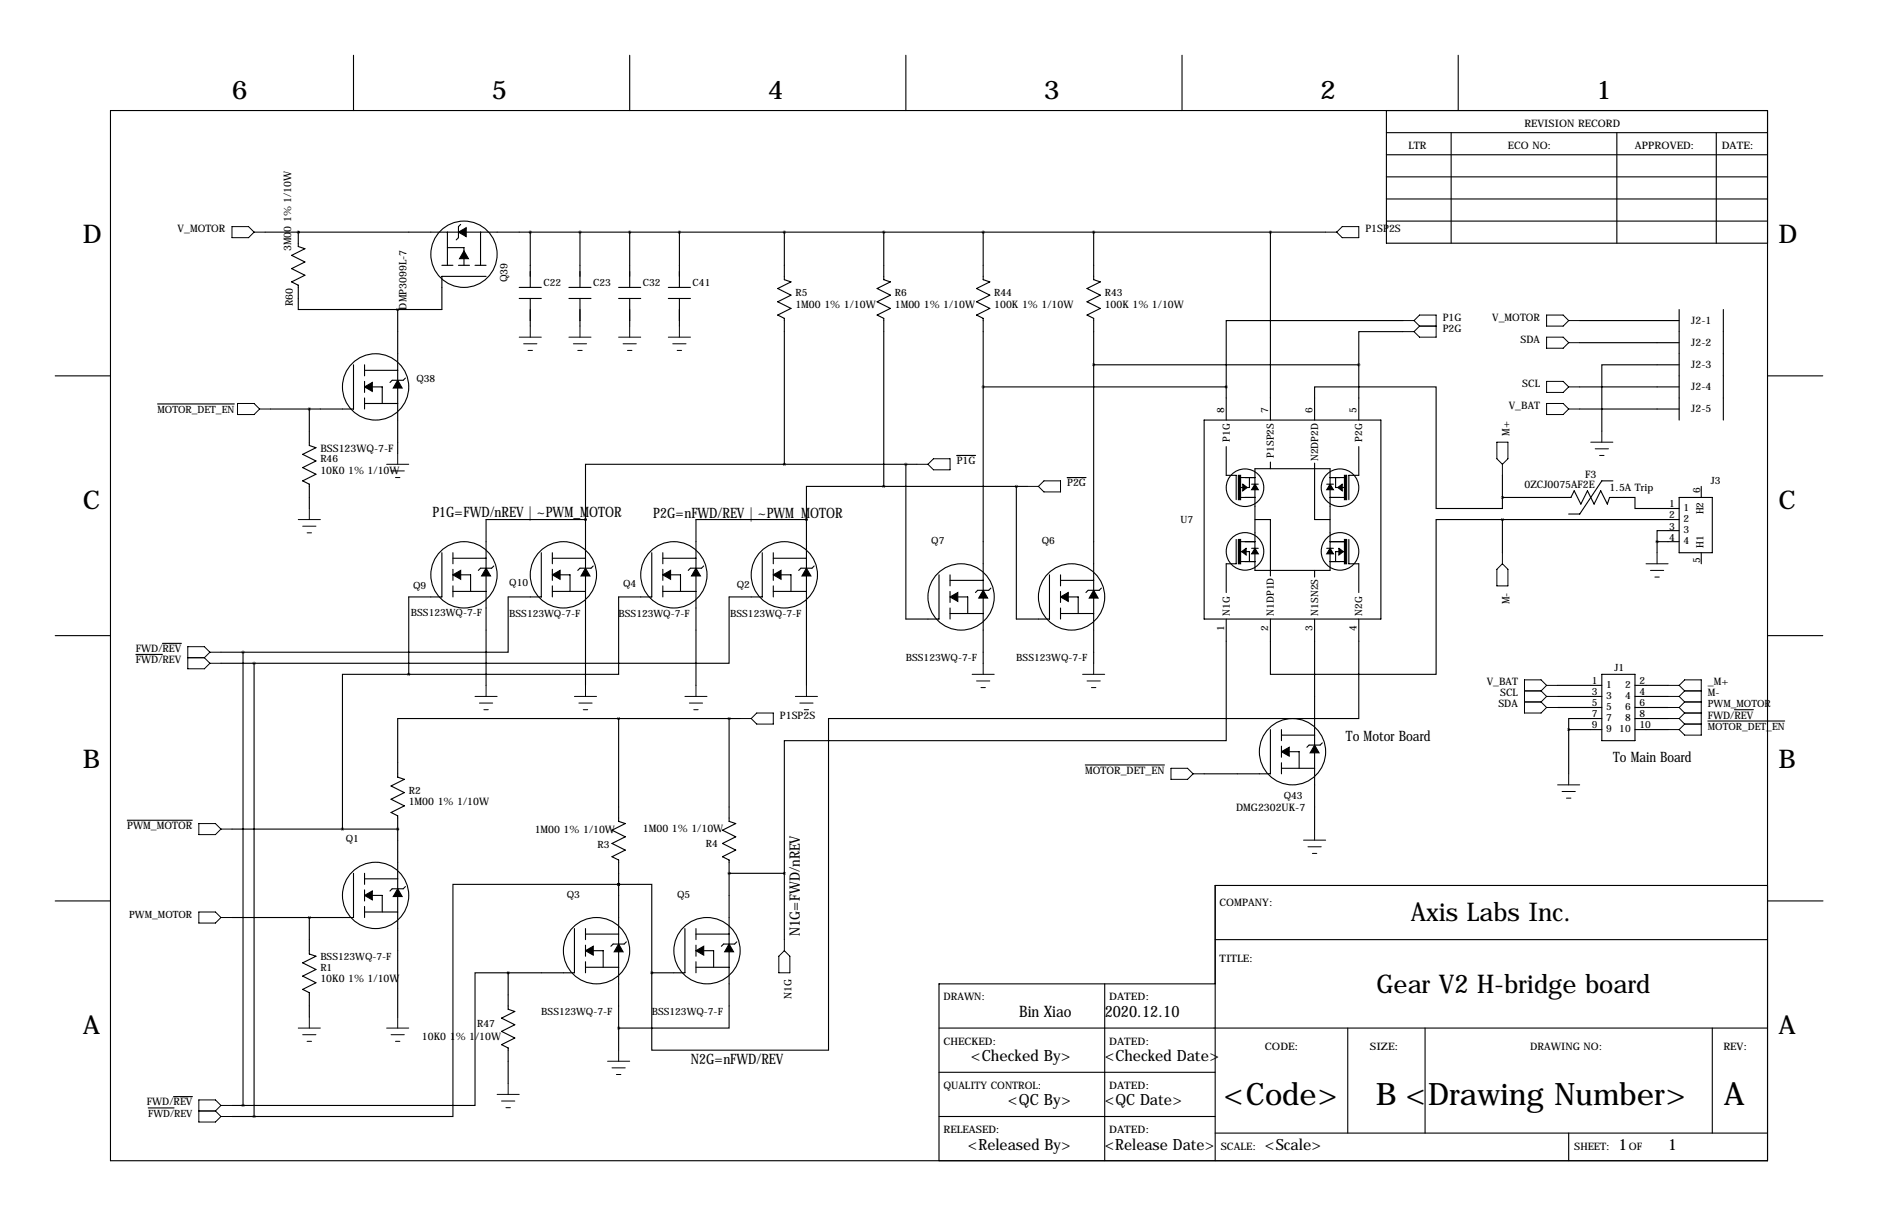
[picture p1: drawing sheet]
<svg xmlns="http://www.w3.org/2000/svg" width="432mm" height="279mm" viewBox="0 0 432 279" stroke-linecap="round" stroke-linejoin="round" font-family="sans-serif">
<g fill="none" stroke="#000" stroke-width=".25">
<path d="M81.3 12.7v12.7M144.8 12.7v12.7M208.3 12.7v12.7M271.8 12.7v12.7M335.3 12.7v12.7M25.4 25.4h381v241.3h-381zM318.8 30.5h87.6M318.8 35.6h87.6M318.8 25.4v30.5h87.6M333.7 30.5v25.4M371.8 30.5v25.4M394.6 30.5v25.4"/>
<path d="M61 53.3h243.8M68.6 53.3h.1M68.6 53.3v3.3l1.5 .6-3 1.5 3 1.5-3 1.5 3 1.5-3 1.6 1.5 .7v5.6h22.8M102.9 53.3v7.7M102.9 56.9h3.8v4.1M105.9 51.6l-.5 .5v2.5l-.5 .5M110.5 53.3v7.7M121.9 53.3v12.7M133.3 53.3v12.7M144.8 53.3v12.7M156.2 53.3v12.7M180.3 53.3v11l1.6 .5-3.1 1.5 3.1 1.5-3.1 1.5 3.1 1.6-3.1 1.5 1.5 .8v33.5"/>
<path d="M203.2 53.3v11l1.5 .5-3 1.5 3 1.5-3 1.5 3 1.6-3 1.5 1.5 .8v38.6M226.1 53.3v11l1.5 .5-3.1 1.5 3.1 1.5-3.1 1.5 3.1 1.6-3.1 1.5 1.6 .8v79.2M251.5 53.3v11l1.5 .5-3.1 1.5 3.1 1.5-3.1 1.5 3.1 1.6-3.1 1.5 1.6 .8v79.2M292.1 53.3v43.2M318.8 45.7h87.6M318.8 50.8h87.6M318.8 40.6h87.6M91.4 71.1v33M101.6 61h2.5M105.4 61h2.5M109.2 61h2.6M111.8 63.5h-10.2v7.6h-10.2"/>
<path d="M119.4 66h5.1M119.4 68.6h5.1M121.9 68.6v6.3M130.8 66h5.1M130.8 68.6h5.1M133.3 68.6v6.3M142.2 66h5.1M142.2 68.6h5.1M144.8 68.6v6.3M153.7 66h5M153.7 68.6h5M156.2 68.6v6.3"/>
<path d="M322.6 76.2h-10.2v7.6M322.6 73.7h-40.7v15.2M363.2 73.7h22.9M363.2 78.7h22.9M386.1 71.1v25.4M396.2 71.1v25.4M12.7 86.4h12.7M36.2 92.8h17.7M71.1 94v8.4l1.5 .5-3 1.5 3 1.5-3 1.5 3 1.6-3 1.5 1.5 .8v5.5M81.3 83.8v10.2h-19.1M83.8 83.8v2.6M83.8 87.6v2.6"/>
<path d="M83.8 91.4v2.6M83.8 92.7h7.6M83.8 85.1h7.6M85.6 88.9h2.3v3.8M93.2 86.9l-.5 .5h-2.5l-.5 .5M226.1 88.9h55.8M251.5 83.8h60.9M276.9 96.5h40.6v45.7h-40.6zM281.9 88.9v7.6M302.3 96.5v-7.6h27.9v27.9h15.2v-2.5M312.4 83.8v12.7M363.2 94h22.9"/>
<path d="M363.2 88.9h22.9M386.1 83.8h-17.8v15.3M406.4 86.4h12.7M134.6 119.4h.1M134.6 119.4h-22.8v38.1M134.6 119.4v38.1M180.3 106.7h-45.7v12.7M180.3 106.7h30.5M185.4 119.4h.1M185.4 119.4h-25.4v38.1M185.4 119.4v38.1M203.2 111.8h-17.8v7.6"/>
<path d="M203.2 111.8h33M208.3 106.7v35.5h7.6v-10.1M220 104.6h4.3M233.7 111.8v30.4h7.6v-10.1M245.4 109.7h4.3M281.9 102.6v6.6h2.3v5.6M285.2 109.7h3.3M285.2 114.3h3.3M287.3 109.7v2.3h-2.1M287.8 111.3h1.5M288.5 107.7h17.3v23.4h-17.3zM288.5 119.4h3.6v12.9"/>
<path d="M292.1 106.2v1.5M302.3 106.4v13h3.5M305.1 111.3h1.5M305.8 109.7h3.3M305.8 114.3h3.3M307.1 109.7v2.3h2M312.4 102.6v6.6h-2.3v5.6M345.4 119.4h-15.2v35.5h-38.1v-12.7M345.4 114.3h15.8l.7-1.5 1.6 3 1.5-3 1.5 3 1.5-3 1.6 3 .5-1.5h5.8v2.5h10.2M345.4 119.4h40.7M345.4 109.2v5.1M345.4 119.4v7.6"/>
<path d="M370.8 110.5h-2.5l-5.1 7.6h-2.5M386.1 114.3h7.6v12.7h-7.6zM391.2 111.8v2.5M101.6 127v10.2h-7.6v17.7M104.1 135.9h7.7M104.1 128.3h7.7M104.1 127v2.5M104.1 130.8v2.5M104.1 134.6v2.6M105.9 132.1h2.3v3.8M113.5 130l-.5 .6h-2.5l-.5 .5M124.5 127v10.2h-7.7v12.7h-60.9"/>
<path d="M127 127v2.5M127 130.8v2.5M127 134.6v2.6M127 135.9h7.6M127 128.3h7.6M128.8 132.1h2.3v3.8M136.4 130l-.5 .6h-2.6l-.5 .5M149.9 127v10.2h-7.7v17.7h-48.2M152.4 135.9h7.6M152.4 128.3h7.6M152.4 127v2.5M152.4 130.8v2.5"/>
<path d="M152.4 134.6v2.6M154.2 132.1h2.3v3.8M161.8 130l-.5 .6h-2.6l-.5 .5M175.3 127v10.2h-7.7v15.2h-109.2M177.8 135.9h7.6M177.8 128.3h7.6M177.8 127v2.5M177.8 130.8v2.5M177.8 134.6v2.6M179.6 132.1h2.3v3.8M187.2 130l-.5 .6h-2.6l-.5 .5M218.4 133.3h7.7"/>
<path d="M218.4 132.1v2.5M218.4 135.9v2.5M218.4 139.7v2.5M220.2 137.2h2.3v3.8M227.8 135.1l-.5 .5h-2.5l-.5 .5M243.8 132.1v2.5M243.8 135.9v2.5M243.8 139.7v2.5M243.8 133.3h7.7M245.6 137.2h2.3v3.8M253.2 135.1l-.5 .5h-2.5l-.5 .5M284.2 124v5.5h-2.3v6.6"/>
<path d="M285.2 124.5h3.3M285.2 129h3.3M285.2 126.7h2.1v2.3M287.8 126h1.5M302.3 131.1v1.5M305.1 126h1.5M305.8 124.5h3.3M305.8 129h3.3M309.1 126.7h-2v2.3M310.1 124v5.5h2.3v6.6M381 124.5h5.1M381 124.5v2.5"/>
<path d="M386.1 121.9h-5.1v2.6M391.2 127v2.5M12.7 146h12.7M31.2 150.4h6.2M37.4 147.8h4.3M50.8 149.9h5.1M50.8 152.4h7.6M55.9 149.9v104.1M58.4 152.4v104.1M94 154.9h-15.3v35.6M218.4 141h7.7M243.8 141h7.7"/>
<path d="M281.9 142.2v28h-101.6v30.5M302.3 142.2v48.3M312.4 142.2v22.9h-121.9v76.2h-40.6v-17.8M358.1 157.5h10.2M368.3 154.9h7.6v15.3h-7.6zM375.9 157.5h7.6M406.4 146h12.7M142.2 165.1h-50.8v13.5l1.6 .5-3.1 1.5 3.1 1.5-3.1 1.5 3.1 1.6-3.1 1.5 1.5 .8v46.2M142.2 165.1h28M142.2 165.1v23.6l1.6 .5-3.1 1.6 3.1 1.5-3.1 1.5 3.1 1.5-3.1 1.5 1.5 .8v43.7M167.6 165.1v23.6l1.6 .5-3.1 1.6 3.1 1.5-3.1 1.5 3.1 1.5-3.1 1.5 1.5 .8v38.6h-25.4M249.5 175.8h18.2"/>
<path d="M292.1 167.6v10.2h-15.2M294.6 167.6v2.6M294.6 171.4v2.6M294.6 175.3v2.5M294.6 176.5h7.7M294.6 168.9h7.7M296.4 172.7h2.3v3.8M304 170.7l-.5 .5h-2.5l-.5 .5M358.1 160h10.2M358.1 162.6h10.2M360.7 167.6v10.2M360.7 167.6h7.6"/>
<path d="M368.3 165.1h-7.6v2.5M375.9 160h7.6M375.9 162.6h7.6M375.9 165.1h7.6M375.9 167.6h7.6M392.7 165.7h17.6M398.8 163.1h4.3M29.3 188.5h14.9M53.3 190.5h38.1M91.4 190.5h.1M12.7 207h12.7M71.1 210.8v8.4l1.5 .5-3 1.5 3 1.6-3 1.5 3 1.5-3 1.5 1.5 .8v5.6"/>
<path d="M81.3 200.7v10.1h-28M83.8 200.7v2.5M83.8 204.5v2.5M83.8 208.3v2.5M83.8 209.5h7.6M83.8 201.9h7.6M85.6 205.7h2.3v3.8M93.2 203.7l-.5 .5h-2.5l-.5 .5M132.1 213.4v10.1h-15.3M134.6 213.4v2.5M134.6 217.2v2.5M134.6 214.6h7.6"/>
<path d="M136.4 218.4h2.3v3.8M142.2 203.2h7.7v20.3M142.2 203.2h.1M142.2 203.2h-38.1v53.3h-45.7M144 216.4l-.5 .5h-2.5l-.5 .5M157.5 213.4v10.1h-7.6M160 214.6h7.6M160 213.4v2.5M160 217.2v2.5M161.8 218.4h2.3v3.8M167.6 200.7h.1M167.6 200.7h12.7"/>
<path d="M169.4 216.4l-.5 .5h-2.5l-.5 .5M180.3 200.7v15.2M279.4 215.9h127M406.4 203.5h-127v63.2M406.5 207h12.7M116.8 223.5h-7.6v30.5h-53.3M116.8 223.5v8.4l1.6 .5-3.1 1.5 3.1 1.6-3.1 1.5 3.1 1.5-3.1 1.5 1.5 .8v8.1M134.6 221v2.5M134.6 222.2h7.6M149.9 223.5h.1M160 222.2h7.6M160 221v2.5"/>
<path d="M215.9 236.2h190.5M254 226.1v40.6M279.4 226.1h-63.5v40.6M309.9 236.2v24.1M327.7 236.2v24.1M393.7 236.2v24.1M34.1 254.6h5.9M39.9 252h4.3M53.3 256.5h5.1M53.3 254h2.6M215.9 246.4h63.5M215.9 256.5h63.5"/>
<path d="M279.4 260.3h127M360.7 260.3v6.4"/>
<circle cx="106.7" cy="58.4" r="7.6"/>
<circle cx="86.4" cy="88.9" r="7.6"/>
<circle cx="286.3" cy="112.1" r="4.3"/>
<circle cx="308.1" cy="112.1" r="4.3"/>
<circle cx="106.7" cy="132.1" r="7.6"/>
<circle cx="129.5" cy="132.1" r="7.6"/>
<circle cx="154.9" cy="132.1" r="7.6"/>
<circle cx="180.3" cy="132.1" r="7.6"/>
<circle cx="221" cy="137.2" r="7.6"/>
<circle cx="246.4" cy="137.2" r="7.6"/>
<circle cx="286.3" cy="126.7" r="4.3"/>
<circle cx="308.1" cy="126.7" r="4.3"/>
<circle cx="297.2" cy="172.7" r="7.6"/>
<circle cx="86.4" cy="205.7" r="7.6"/>
<circle cx="137.2" cy="218.4" r="7.6"/>
<circle cx="162.6" cy="218.4" r="7.6"/>
</g>
<g fill="#000" stroke="#000" stroke-width=".25">
<path d="M105.4 53.3l1.8-1v2.1zM106.7 57.7l1 1.7h-2zM83.8 88.9l1.8-1v2zM91.4 87.4l1.1 1.8h-2.1zM284.7 109.2h.5v5.6h-.5zM285.8 111.3l1 .7-1 .8zM288.5 111.3l.8 1.2h-1.5zM305.8 111.3l.8 1.2h-1.5zM307.6 112l1-.7v1.5zM309.1 109.2h.5v5.6h-.5zM104.1 132.1l1.8-1v2zM111.8 130.6l1 1.7h-2.1z"/>
<path d="M127 132.1l1.8-1v2zM134.6 130.6l1 1.7h-2zM152.4 132.1l1.8-1v2zM160 130.6l1 1.7h-2zM177.8 132.1l1.8-1v2zM185.4 130.6l1 1.7h-2zM218.4 137.2l1.8-1.1v2.1zM226.1 135.6l1 1.8h-2.1zM243.8 137.2l1.8-1.1v2.1zM251.5 135.6l1 1.8h-2.1zM284.7 124h.5v5.5h-.5zM285.5 126.7l1-.7v1.5z"/>
<path d="M288.5 126l.8 1.3h-1.5zM305.8 126l.8 1.3h-1.5zM307.8 126l1.1 .7-1.1 .8zM309.1 124h.5v5.5h-.5zM294.6 172.7l1.8-1v2zM302.3 171.2l1 1.8h-2.1zM83.8 205.7l1.8-1v2.1zM91.4 204.2l1.1 1.8h-2.1zM134.6 218.4l1.8-1v2.1zM142.2 216.9l1.1 1.8h-2.1zM160 218.4l1.8-1v2.1zM167.6 216.9l1.1 1.8h-2.1z"/>
</g>
<g fill="none" stroke="#000" stroke-width=".23">
<path d="M53.3 52.1h3.8l1.3 1.2-1.3 1.3h-3.8zM58.4 53.3h2.6M304.8 53.3h2.5M308.6 52.1h3.8v2.5h-3.8l-1.3-1.3zM119.4 77.5h5.1M120.4 79h3M121.9 74.9v2.6M130.8 77.5h5.1M131.8 79h3.1M133.3 74.9v2.6M142.2 77.5h5.1M143.3 79h3"/>
<path d="M144.8 74.9v2.6M153.7 77.5h5M154.7 79h3M156.2 74.9v2.6M322.6 73.7h2.5M322.6 76.2h2.5M325.1 73.7l1.3-1.3h3.8v5.1h-3.8l-1.3-1.3M325.1 73.7l1.3 1.2M326.4 74.9h3.8M326.4 74.9l-1.3 1.3M355.6 77.5h3.8l1.3 1.2-1.3 1.3h-3.8zM355.6 72.4h3.8l1.3 1.3-1.3 1.2h-3.8z"/>
<path d="M360.7 73.7h2.5M360.7 78.7h2.5M54.6 92.7h3.8l1.3 1.3-1.3 1.2h-3.8zM59.7 94h2.5M121.4 80.5h1M132.8 80.5h1.1M144.3 80.5h1M155.7 80.5h1M355.6 92.7h3.8l1.3 1.3-1.3 1.2h-3.8zM355.6 87.6h3.8l1.3 1.3-1.3 1.3h-3.8zM360.7 94h2.5M360.7 88.9h2.5"/>
<path d="M368.3 99.1v2.5M68.6 119.4h5.1M71.1 116.8v2.6M88.9 106.7h5.1M89.9 108.2h3.1M90.9 109.7h1M91.4 104.1v2.6M210.8 106.7h2.6M213.4 106.7l1.2-1.3h3.8v2.5h-3.8zM236.2 111.8h2.6M238.8 111.8l1.2-1.3h3.8v2.5h-3.8zM344.2 101.6h2.5v3.8l-1.3 1.3-1.2-1.3z"/>
<path d="M345.4 106.7v2.5M365.8 101.6h5M366.8 103.1h3M367.8 104.6h1M69.6 120.9h3M70.6 122.4h1M344.2 130.8l1.2-1.3 1.3 1.3v3.8h-2.5zM345.4 127v2.5M378.5 129.5h5M379.5 131.1h3M380.5 132.6h1M381 127v2.5"/>
<path d="M43.2 151.1h3.8M47 151.1l1.3 1.3M48.3 149.9h2.5M48.3 149.9l-1.3 1.2M48.3 149.9l-1.3-1.3h-3.8v5.1h3.8l1.3-1.3M48.3 152.4h2.5M111.8 157.5v2.5M134.6 157.5v2.5M160 157.5v2.5M185.4 157.5v2.5M223.5 154.9h5.1M224.5 156.5h3.1"/>
<path d="M225.6 158h1M226.1 152.4v2.5M248.9 154.9h5.1M249.9 156.5h3.1M251 158h1M251.5 152.4v2.5M350.5 158.8h3.8M354.3 158.8l1.3 1.2M355.6 157.5h2.5M355.6 157.5l-1.3 1.3M355.6 157.5l-1.3-1.3h-3.8v7.6h3.8l1.3-1.2M383.5 157.5h2.6"/>
<path d="M386.1 157.5l1.2-1.3h3.9v12.7h-3.9l-1.2-1.3M386.1 157.5l1.2 1.3M387.3 158.8h3.9M387.3 158.8l-1.2 1.2M109.2 160h5.1M110.2 161.5h3.1M111.3 163.1h1M132.1 160h5.1M133.1 161.5h3M134.1 163.1h1M157.5 160h5.1M158.5 161.5h3"/>
<path d="M159.5 163.1h1M170.2 165.1h2.5M172.7 165.1l1.3-1.3h3.8v2.6h-3.8zM182.9 160h5.1M183.9 161.5h3M184.9 163.1h1M269.2 176.5h3.8l1.3 1.3-1.3 1.3h-3.8zM274.3 177.8h2.6M350.5 161.3h3.8M354.3 161.3l1.3 1.3M355.6 160h2.5M355.6 160l-1.3 1.3"/>
<path d="M355.6 162.6h2.5M360.7 177.8v2.5M383.5 160h2.6M383.5 162.6h2.6M383.5 165.1h2.6M383.5 167.6h2.6M386.1 160l1.2 1.3M386.1 162.6l1.2 1.2M386.1 165.1l1.2 1.3M387.3 161.3h3.9M387.3 163.8h3.9M387.3 161.3l-1.2 1.3"/>
<path d="M387.3 166.4h3.9M387.3 163.8l-1.2 1.3M387.3 166.4l-1.2 1.2M45.7 189.2h3.8l1.3 1.3-1.3 1.3h-3.8zM50.8 190.5h2.5M299.7 193h5.1M300.7 194.6h3.1M301.8 196.1h1M302.3 190.5v2.5M358.1 180.3h5.1M359.2 181.9h3M360.2 183.4h1"/>
<path d="M45.7 209.5h3.8l1.3 1.3-1.3 1.3h-3.8zM50.8 210.8h2.5M180.3 215.9v2.5M180.3 218.4l1.3 1.3v3.8h-2.5v-3.8zM68.6 236.2h5.1M69.6 237.7h3M70.6 239.3h1M71.1 233.7v2.5M88.9 236.2h5.1M89.9 237.7h3.1M90.9 239.3h1M91.4 233.7v2.5"/>
<path d="M45.7 255.3h3.8M49.5 255.3l1.3 1.2M50.8 254l-1.3-1.3h-3.8v5.1h3.8l1.3-1.3M50.8 254h2.5M50.8 254l-1.3 1.3M50.8 256.5h2.5M114.3 251.5h5.1M115.3 253h3.1M116.3 254.5h1M116.8 248.9v2.6M139.7 243.8h5.1M140.7 245.4h3.1"/>
<path d="M141.7 246.9h1M142.2 241.3v2.5"/>
</g>
<path d="M142.2 236.2a.05 .05 0 0 0 .1 0 .05 .05 0 0 0-.1 0zM91.4 190.5a.05 .05 0 0 0 .1 0 .05 .05 0 0 0-.1 0zM142.2 165.1a.05 .05 0 0 0 .1 0 .05 .05 0 0 0-.1 0zM142.2 203.2a.05 .05 0 0 0 .1 0 .05 .05 0 0 0-.1 0zM142.2 203.2a.05 .05 0 0 0 .1 0 .05 .05 0 0 0-.1 0zM167.6 200.7a.05 .05 0 0 0 .1 0 .05 .05 0 0 0-.1 0zM91.4 71.1a.05 .05 0 0 0 .1 0 .05 .05 0 0 0-.1 0zM133.3 53.3a.05 .05 0 0 0 .1 0 .05 .05 0 0 0-.1 0zM345.4 119.4a.05 .05 0 0 0 .1 0 .05 .05 0 0 0-.1 0zM226 53.3a.05 .05 0 0 0 .1 0 .05 .05 0 0 0-.1 0zM180.3 53.3a.05 .05 0 0 0 .1 0 .05 .05 0 0 0-.1 0zM251.4 53.3a.05 .05 0 0 0 .1 0 .05 .05 0 0 0-.1 0zM180.3 200.7a.05 .05 0 0 0 .1 0 .05 .05 0 0 0-.1 0zM149.8 223.5a.05 .05 0 0 0 .1 0 .05 .05 0 0 0-.1 0zM116.8 223.5a.05 .05 0 0 0 .1 0 .05 .05 0 0 0-.1 0zM167.6 165.1a.05 .05 0 0 0 .1 0 .05 .05 0 0 0-.1 0zM78.7 190.5a.05 .05 0 0 0 .1 0 .05 .05 0 0 0-.1 0zM226 88.9a.05 .05 0 0 0 .1 0 .05 .05 0 0 0-.1 0zM251.4 83.8a.05 .05 0 0 0 .1 0 .05 .05 0 0 0-.1 0zM281.9 88.9a.05 .05 0 0 0 .1 0 .05 .05 0 0 0-.1 0zM180.3 106.7a.05 .05 0 0 0 .1 0 .05 .05 0 0 0-.1 0zM345.4 114.3a.05 .05 0 0 0 .1 0 .05 .05 0 0 0-.1 0z" fill="#000" stroke="#000" stroke-width=".63"/>
<text font-size="7.3" x="396.4" y="254">A</text>
<g font-size="7.1">
<text x="281.3" y="254">&lt;Code&gt;</text>
<text x="316.4" y="254">B &lt;Drawing Number&gt;</text>
</g>
<g font-size="5.9">
<text x="53.3" y="22.9">6</text>
<text x="113" y="22.9">5</text>
<text x="176.5" y="22.9">4</text>
<text x="240" y="22.9">3</text>
<text x="303.5" y="22.9">2</text>
<text x="367" y="22.9">1</text>
<text x="19" y="55.9">D</text>
<text x="408.9" y="55.9">D</text>
<text x="19" y="116.8">C</text>
<text x="408.9" y="116.8">C</text>
<text x="19" y="176.5">B</text>
<text x="408.9" y="176.5">B</text>
<text x="324.4" y="211.6">Axis Labs Inc.</text>
<text x="316.5" y="228.1">Gear V2 H-bridge board</text>
<text x="19" y="237.5">A</text>
<text x="408.9" y="237.5">A</text>
</g>
<g font-size="3.6">
<text x="234.3" y="233.7">Bin Xiao</text>
<text x="254" y="233.7">2020.12.10</text>
<text x="223.2" y="243.8">&lt;Checked By&gt;</text>
<text x="254" y="243.8">&lt;Checked Date&gt;</text>
<text x="231.7" y="254">&lt;QC By&gt;</text>
<text x="254" y="254">&lt;QC Date&gt;</text>
<text x="222.5" y="264.1">&lt;Released By&gt;</text>
<text x="254" y="264.1">&lt;Release Date&gt;</text>
<text x="290.8" y="264.1">&lt;Scale&gt;</text>
<text x="372.1" y="264.1">1</text>
<text x="383.5" y="264.1">1</text>
</g>
<g font-size="3.3">
<text x="99.4" y="118.8">P1G=FWD/nREV | ~PWM_MOTOR</text>
<text x="150.2" y="119">P2G=nFWD/REV | ~PWM_MOTOR</text>
<text x="309.5" y="170.3">To Motor Board</text>
<text x="370.9" y="175.2">To Main Board</text>
<text x="183.9" y="215.1" transform="rotate(-90 183.9 215.1)">N1G=FWD/nREV</text>
<text x="158.9" y="244.5">N2G=nFWD/REV</text>
</g>
<g font-size="2.4">
<text x="350.5" y="29.2">REVISION RECORD</text>
<text x="323.8" y="34.3">LTR</text>
<text x="346.7" y="34.3">ECO NO:</text>
<text x="375.9" y="34.3">APPROVED:</text>
<text x="395.9" y="34.3">DATE:</text>
<text x="40.8" y="53.3">V_MOTOR</text>
<text x="313.9" y="53.3">P1SP2S</text>
<text x="66.9" y="57.7" transform="rotate(-90 66.9 57.7)">3M00 1% 1/10W</text>
<text x="116.7" y="64.9" transform="rotate(-90 116.7 64.9)">Q39</text>
<text x="67.3" y="70.4" transform="rotate(-90 67.3 70.4)">R60</text>
<text x="93.5" y="71.1" transform="rotate(-90 93.5 71.1)">DMP3099L-7</text>
<text x="182.9" y="70.7">1M00 1% 1/10W</text>
<text x="205.7" y="70.7">1M00 1% 1/10W</text>
<text x="228.6" y="70.7">100K 1% 1/10W</text>
<text x="254" y="70.7">100K 1% 1/10W</text>
<text x="331.7" y="76.2">P2G</text>
<text x="331.7" y="73.7">P1G</text>
<text x="343.1" y="73.7">V_MOTOR</text>
<text x="388.9" y="74.4">J2-1</text>
<text x="349.6" y="78.7">SDA</text>
<text x="388.9" y="79.5">J2-2</text>
<text x="350" y="88.9">SCL</text>
<text x="388.9" y="84.6">J2-3</text>
<text x="388.9" y="89.7">J2-4</text>
<text x="346.9" y="94">V_BAT</text>
<text x="388.9" y="94.7">J2-5</text>
<text x="347.1" y="100.1" transform="rotate(-90 347.1 100.1)">M+</text>
<text x="73.7" y="103.8">BSS123WQ-7-F</text>
<text x="220" y="106.7">P1G</text>
<text x="73.7" y="108.8">10K0 1% 1/10W</text>
<text x="245.4" y="111.8">P2G</text>
<text x="350.5" y="112.2">0ZCJ0075AF2E</text>
<text x="364.5" y="109.7">F3</text>
<text x="370.1" y="112.9">1.5A Trip</text>
<text x="347.1" y="138.8" transform="rotate(-90 347.1 138.8)">M-</text>
<text x="31.2" y="149.9">FWD/REV</text>
<text x="31.2" y="152.4">FWD/REV</text>
<text x="341.8" y="157.5">V_BAT</text>
<text x="344.9" y="160">SCL</text>
<text x="392.7" y="157.5">_M+</text>
<text x="392.7" y="160">M-</text>
<text x="179.3" y="165.1">P1SP2S</text>
<text x="344.5" y="162.6">SDA</text>
<text x="392.7" y="165.1">FWD/REV</text>
<text x="249.5" y="177.8">MOTOR_DET_EN</text>
<text x="94" y="185">1M00 1% 1/10W</text>
<text x="29.3" y="190.5">PWM_MOTOR</text>
<text x="122.9" y="191.4">1M00 1% 1/10W</text>
<text x="147.8" y="191.1">1M00 1% 1/10W</text>
<text x="284.2" y="186.3">DMG2302UK-7</text>
<text x="280.4" y="208.3">COMPANY:</text>
<text x="280.4" y="221">TITLE:</text>
<text x="73.7" y="225.7">10K0 1% 1/10W</text>
<text x="182" y="229.6" transform="rotate(-90 182 229.6)">N1G</text>
<text x="216.9" y="229.9">DRAWN:</text>
<text x="255" y="229.9">DATED:</text>
<text x="97" y="238.9">10K0 1% 1/10W</text>
<text x="216.9" y="240">CHECKED:</text>
<text x="255" y="240">DATED:</text>
<text x="290.8" y="241.3">CODE:</text>
<text x="315" y="241.3">SIZE:</text>
<text x="351.8" y="241.3">DRAWING NO:</text>
<text x="396.2" y="241.3">REV:</text>
<text x="216.9" y="250.2">QUALITY CONTROL:</text>
<text x="255" y="250.2">DATED:</text>
<text x="33.8" y="254">FWD/REV</text>
<text x="216.9" y="260.3">RELEASED:</text>
<text x="255" y="260.3">DATED:</text>
<text x="280.7" y="264.2">SCALE:</text>
<text x="361.9" y="264.2">SHEET:</text>
<text x="374.5" y="264.2">OF</text>
</g>
<g font-size="2.3">
<text x="125" y="65.8">C22</text>
<text x="136.4" y="65.8">C23</text>
<text x="147.8" y="65.8">C32</text>
<text x="159.3" y="65.8">C41</text>
<text x="182.9" y="68.1">R5</text>
<text x="205.7" y="68.1">R6</text>
<text x="228.6" y="68.1">R44</text>
<text x="254" y="68.1">R43</text>
<text x="95.8" y="87.9">Q38</text>
<text x="36.2" y="94.8">MOTOR_DET_EN</text>
<text x="281.4" y="95" transform="rotate(-90 281.4 95)">8</text>
<text x="291.6" y="95" transform="rotate(-90 291.6 95)">7</text>
<text x="301.8" y="95" transform="rotate(-90 301.8 95)">6</text>
<text x="311.9" y="95" transform="rotate(-90 311.9 95)">5</text>
<text x="282.7" y="101.5" transform="rotate(-90 282.7 101.5)">P1G</text>
<text x="313.2" y="101.5" transform="rotate(-90 313.2 101.5)">P2G</text>
<text x="73.7" y="106.2">R46</text>
<text x="292.9" y="105.2" transform="rotate(-90 292.9 105.2)">P1SP2S</text>
<text x="303.1" y="106" transform="rotate(-90 303.1 106)">N2DP2D</text>
<text x="390.9" y="113.3" transform="rotate(-90 390.9 113.3)">6</text>
<text x="393.3" y="111.3">J3</text>
<text x="383.8" y="116.6">1</text>
<text x="383.8" y="119.1">2</text>
<text x="387.1" y="117.4">1</text>
<text x="387.1" y="119.9">2</text>
<text x="391.7" y="118.2" transform="rotate(-90 391.7 118.2)">H2</text>
<text x="214.1" y="125">Q7</text>
<text x="239.5" y="125">Q6</text>
<text x="271.4" y="120.2">U7</text>
<text x="383.8" y="121.7">3</text>
<text x="383.8" y="124.2">4</text>
<text x="387.1" y="122.5">3</text>
<text x="387.1" y="125">4</text>
<text x="391.7" y="126" transform="rotate(-90 391.7 126)">H1</text>
<text x="390.9" y="129.3" transform="rotate(-90 390.9 129.3)">5</text>
<text x="95" y="135.4">Q9</text>
<text x="117.1" y="134.6">Q10</text>
<text x="143.3" y="134.9">Q4</text>
<text x="169.4" y="135.1">Q2</text>
<text x="94.5" y="141.6">BSS123WQ-7-F</text>
<text x="117.1" y="141.8">BSS123WQ-7-F</text>
<text x="142.2" y="141.8">BSS123WQ-7-F</text>
<text x="167.9" y="141.8">BSS123WQ-7-F</text>
<text x="282.7" y="141.5" transform="rotate(-90 282.7 141.5)">N1G</text>
<text x="292.9" y="141.5" transform="rotate(-90 292.9 141.5)">N1DP1D</text>
<text x="303.1" y="141.5" transform="rotate(-90 303.1 141.5)">N1SN2S</text>
<text x="313.2" y="141.5" transform="rotate(-90 313.2 141.5)">N2G</text>
<text x="281.4" y="145" transform="rotate(-90 281.4 145)">1</text>
<text x="291.6" y="145" transform="rotate(-90 291.6 145)">2</text>
<text x="301.8" y="145" transform="rotate(-90 301.8 145)">3</text>
<text x="311.9" y="145" transform="rotate(-90 311.9 145)">4</text>
<text x="208.3" y="152">BSS123WQ-7-F</text>
<text x="233.7" y="152">BSS123WQ-7-F</text>
<text x="371.2" y="154.2">J1</text>
<text x="366" y="157.2">1</text>
<text x="366" y="159.8">3</text>
<text x="369.3" y="158">1</text>
<text x="369.3" y="160.6">3</text>
<text x="373.6" y="158">2</text>
<text x="373.6" y="160.6">4</text>
<text x="376.9" y="157.2">2</text>
<text x="376.9" y="159.8">4</text>
<text x="366" y="162.3">5</text>
<text x="366" y="164.8">7</text>
<text x="366" y="167.4">9</text>
<text x="369.3" y="163.1">5</text>
<text x="369.3" y="165.7">7</text>
<text x="373.6" y="163.1">6</text>
<text x="373.6" y="165.7">8</text>
<text x="376.9" y="162.3">6</text>
<text x="376.9" y="164.8">8</text>
<text x="376.9" y="167.4">10</text>
<text x="392.7" y="162.6">PWM_MOTOR</text>
<text x="392.7" y="167.6">MOTOR_DET_EN</text>
<text x="369.3" y="168.2">9</text>
<text x="372.3" y="168.2">10</text>
<text x="94" y="182.4">R2</text>
<text x="295.1" y="183.6">Q43</text>
<text x="79.5" y="193.5">Q1</text>
<text x="137.4" y="194.8">R3</text>
<text x="162.3" y="194.6">R4</text>
<text x="130.3" y="206.2">Q3</text>
<text x="155.7" y="206.2">Q5</text>
<text x="29.7" y="210.8">PWM_MOTOR</text>
<text x="73.7" y="220.6">BSS123WQ-7-F</text>
<text x="73.7" y="223">R1</text>
<text x="124.5" y="233.3">BSS123WQ-7-F</text>
<text x="149.9" y="233.3">BSS123WQ-7-F</text>
<text x="109.7" y="236">R47</text>
<text x="34.1" y="256.5">FWD/REV</text>
</g>
</svg>
